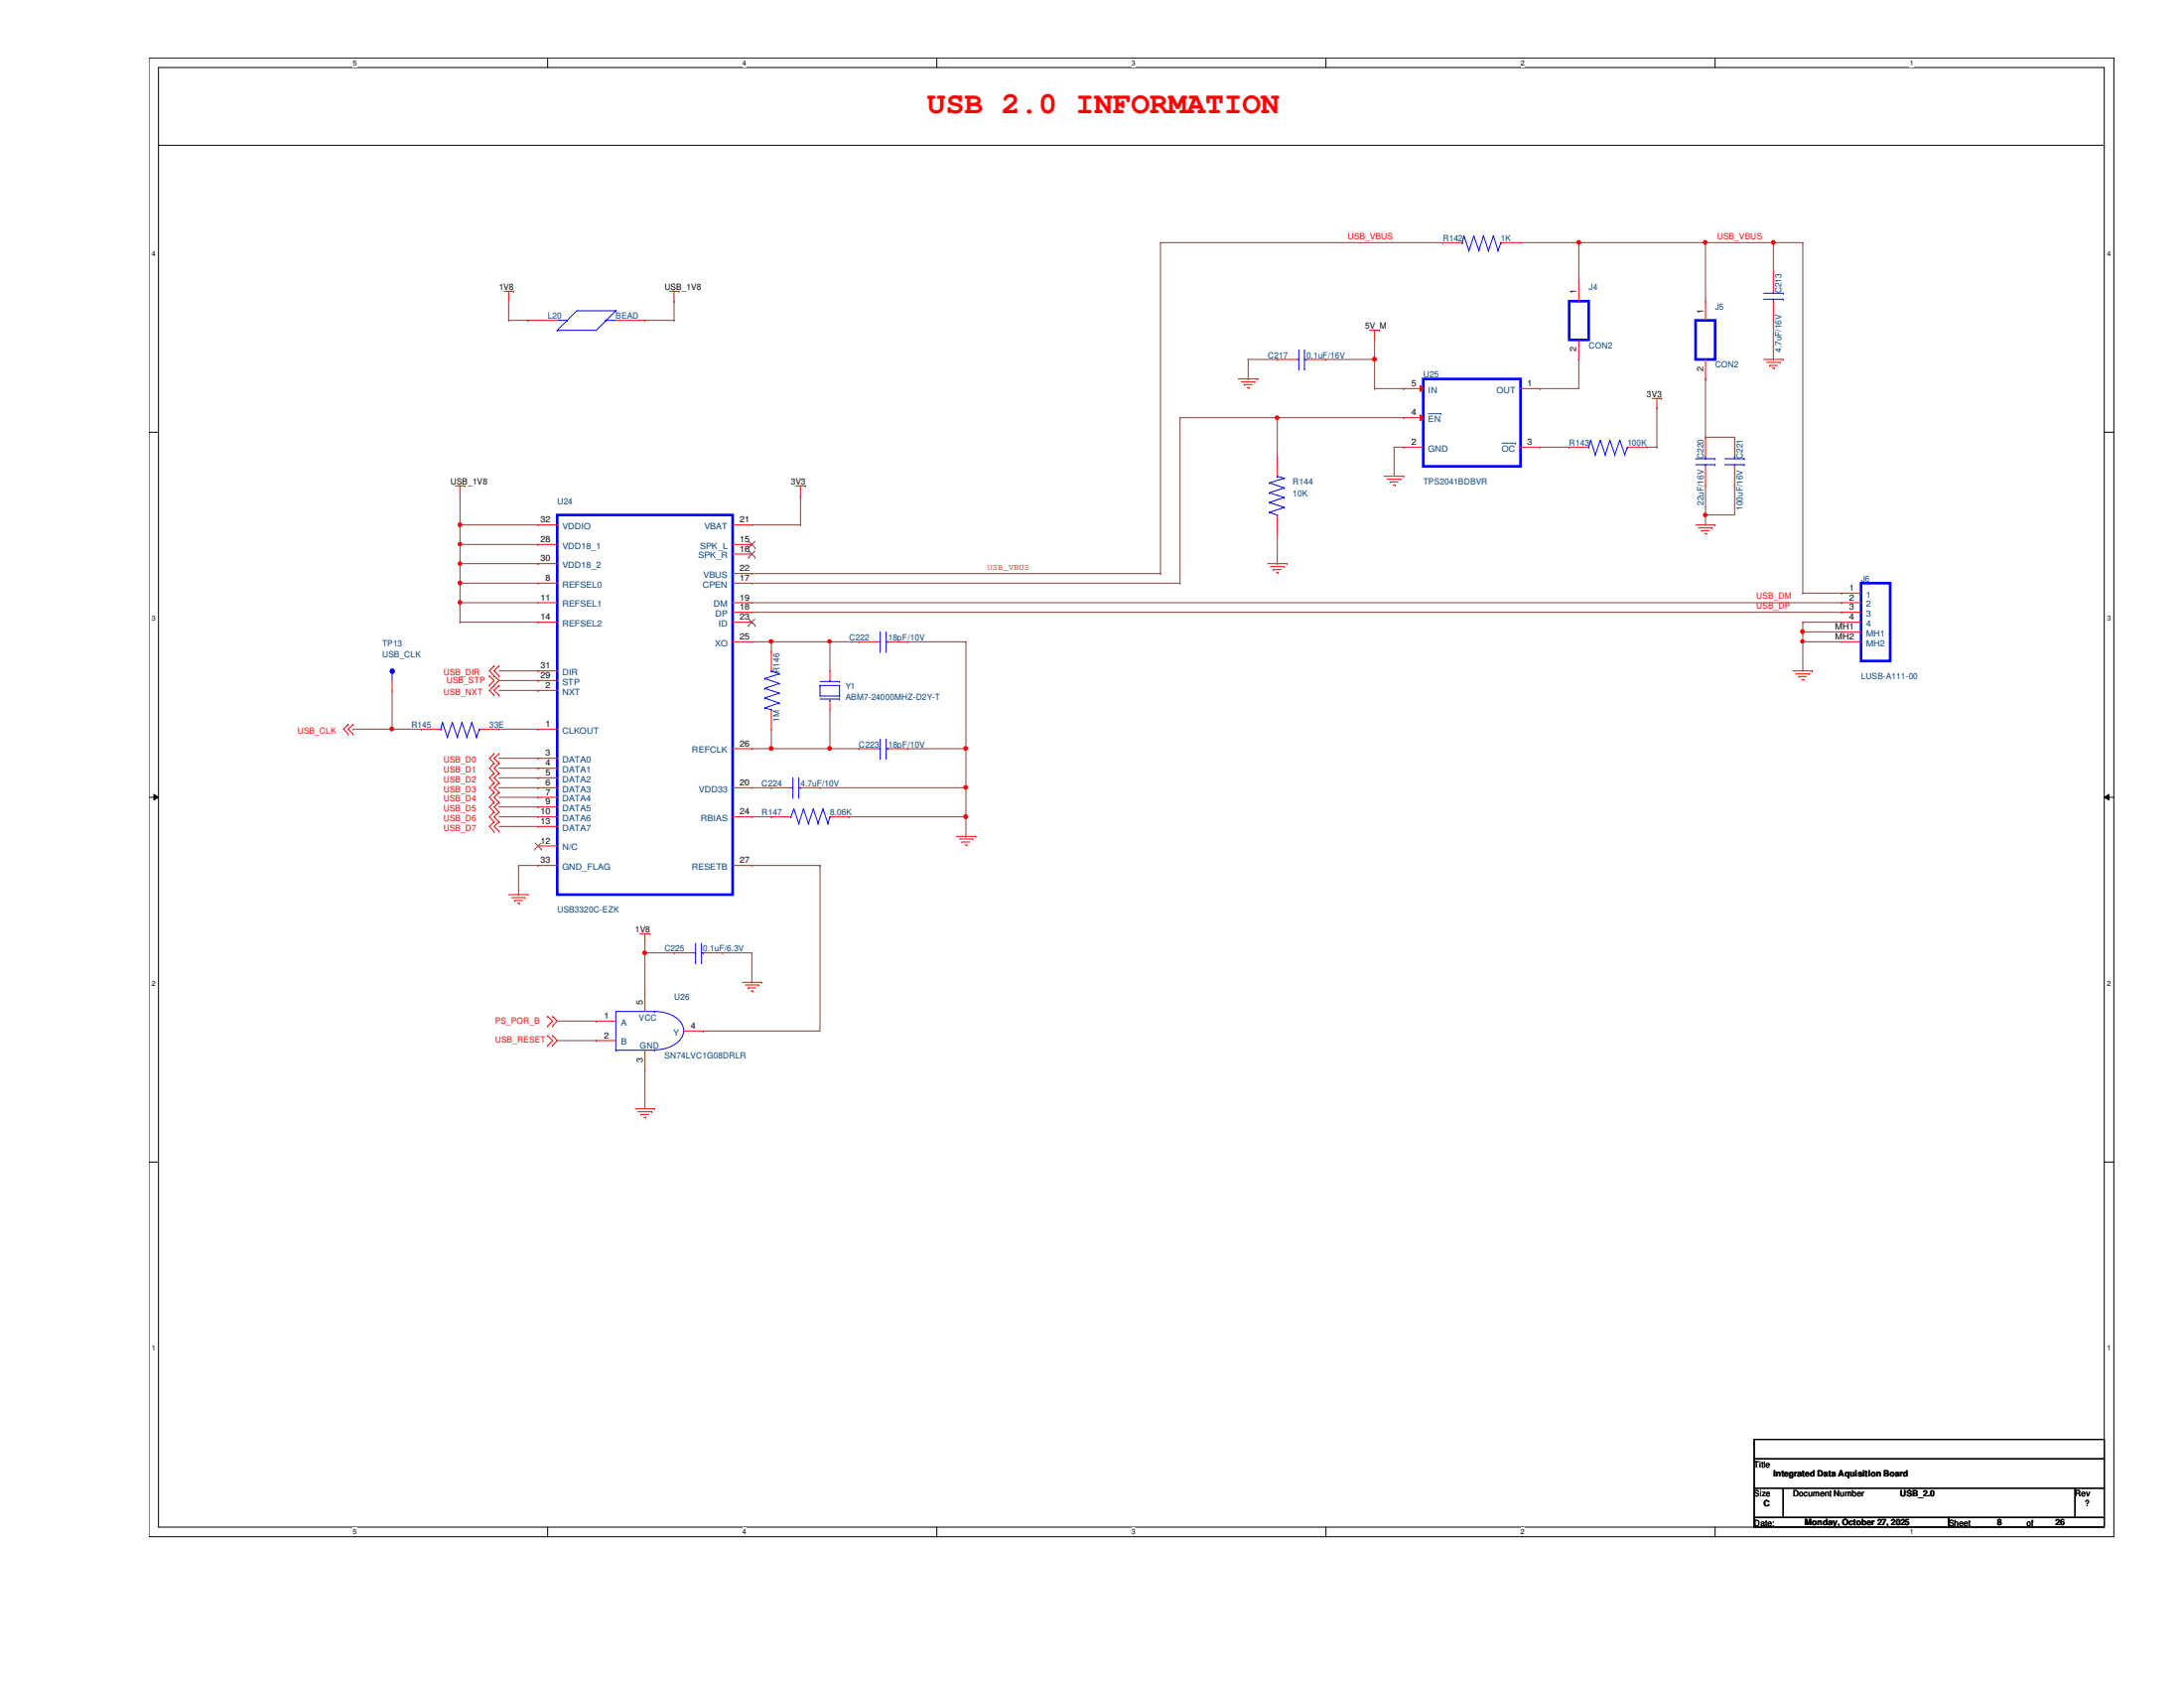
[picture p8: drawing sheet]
<svg xmlns="http://www.w3.org/2000/svg" width="279mm" height="216mm" viewBox="0 0 279 216" stroke-linecap="round" stroke-linejoin="round" font-family="sans-serif">
<path d="M19.1 7.4h251.3v189.2h-251.3zM20.3 8.6h248.9v186.7h-248.9z" fill="none" stroke="#000" stroke-width=".13"/>
<g fill="#fff">
<path d="M45.2 7.5h.5v1.1h-.5z"/>
<path d="M45.2 195.5h.5v1h-.5z"/>
</g>
<path d="M70.1 7.4v1.2M70.1 195.3v1.3" fill="none" stroke="#000" stroke-width=".13"/>
<g fill="#fff">
<path d="M95 7.5h.5v1.1h-.5z"/>
<path d="M95 195.5h.5v1h-.5z"/>
</g>
<path d="M119.8 7.4v1.2M119.8 195.3v1.3" fill="none" stroke="#000" stroke-width=".13"/>
<g fill="#fff">
<path d="M144.7 7.5h.5v1.1h-.5z"/>
<path d="M144.7 195.5h.5v1h-.5z"/>
</g>
<path d="M169.6 7.4v1.2M169.6 195.3v1.3" fill="none" stroke="#000" stroke-width=".13"/>
<g fill="#fff">
<path d="M194.5 7.5h.5v1.1h-.5z"/>
<path d="M194.5 195.5h.5v1h-.5z"/>
</g>
<path d="M219.4 7.4v1.2M219.4 195.3v1.3" fill="none" stroke="#000" stroke-width=".13"/>
<g fill="#fff">
<path d="M244.3 7.5h.5v1.1h-.5z"/>
<path d="M244.3 195.5h.5v1h-.5z"/>
<path d="M19.4 32h.5v1h-.5z"/>
<path d="M269.5 32h.5v1h-.5z"/>
<path d="M19.4 78.6h.5v1h-.5z"/>
<path d="M269.5 78.6h.5v1h-.5z"/>
</g>
<path d="M19.1 55.3h1.2M269.2 55.3h1.2" fill="none" stroke="#000" stroke-width=".13"/>
<g fill="#fff">
<path d="M19.4 125.3h.5v1h-.5z"/>
<path d="M269.5 125.3h.5v1h-.5z"/>
</g>
<path d="M19.1 102h1.2M19.7 101.6l.6 .4-.6 .3zM269.2 102l.6-.4v.7zM269.2 102h1.2" fill="none" stroke="#000" stroke-width=".13"/>
<path d="M19.7 101.6l.6 .4-.6 .3zM269.2 102l.6-.4v.7z" fill="#000"/>
<g fill="#fff">
<path d="M19.4 172h.5v1h-.5z"/>
<path d="M269.5 172h.5v1h-.5z"/>
</g>
<path d="M20.3 18.6h248.9M269.2 18.6h.1M19.1 148.6h1.2M269.2 148.6h1.2M224.4 184.1h44.8v2.5h-44.8zM224.4 186.6h44.8v3.7h-44.8zM224.4 190.3h3.7v3.8h-3.7zM224.4 194.1h24.9v1.2h-24.9zM228.1 190.3h37.4v3.8h-37.4zM249.3 194.1h19.9v1.2h-19.9zM265.5 190.3h3.7v3.8h-3.7z" fill="none" stroke="#000" stroke-width=".13"/>
<g fill="none" stroke="#f00" stroke-width=".13">
<path d="M64.5 37.3h1.2M65.1 38.5h.1M65.1 37.3v1.2M65.7 37.3h.1M85.6 37.3h1.3M86.2 38.5h.1M86.2 37.3v1.2M86.9 37.3h.1M184.6 31h.1M184.6 31h2.5M192 31h2.5M194.5 31h.1"/>
<path d="M226.9 34.8h.1M226.9 34.8v2.5M226.9 38.5v2.5M158.4 48.5h2.5M158.8 48.9h1.7M159.2 49.2h.1M159.2 49.2h1M159.6 49.6h.2M159.8 49.6h.1M160.5 48.9h.1M160.9 48.5h.1M163.4 58.4h.1"/>
<path d="M163.4 58.4v2.5M175.2 42.2h1.3M175.9 43.5h.1M175.9 42.2v1.3M176.5 42.2h.1M179.6 57.2h.1M179.6 57.2h2.5M194.5 57.2h2.5M194.5 49.7h2.5M197 49.7h.1M197 57.2h.1M200.7 57.2h.1"/>
<path d="M200.7 57.2h2.5M208.2 57.2h2.5M210.7 57.2h.1M211.3 51h1.3M212 52.2h.1M212 51v1.2M212.6 51h.1M225.6 46h2.5M226 46.4h1.8M226.4 46.7h.1M226.4 46.7h1M226.7 47.1h.3"/>
<path d="M226.9 41h.1M227 47.1h.1M227.8 46.4h.1M228.1 46h.1M58.3 62.1h1.2M58.8 63.4h.1M58.8 62.1v1.3M59.5 62.1h.1M101.8 62.1h1.2M102.4 63.4h.1M102.4 62.1v1.3M103 62.1h.1"/>
<path d="M162.2 72.1h2.4M162.5 72.5h1.8M162.9 72.9h.1M162.9 72.9h1M163.3 73.2h.2M163.4 68.4h.1M163.4 65.9v2.5M163.5 73.2h.1M164.3 72.5h.1M164.6 72.1h.1M177.1 60.9h2.5M177.5 61.3h1.7"/>
<path d="M177.8 61.6h.1M177.8 61.6h1.1M178.2 62h.3M178.5 62h.1M179.2 61.3h.1M179.6 60.9h.1M216.9 67.1h2.5M217.3 67.5h1.7M217.7 67.9h.1M217.7 67.9h1M218.1 68.2h.2M218.3 68.2h.1"/>
<path d="M219 67.5h.1M219.4 67.1h.1M44.5 92.7h.1M44.5 93.9h.1M44.5 92.7l-.6 .6 .6 .6M45.2 92.7h.1M45.2 93.9h.1M45.2 92.7l-.7 .6 .7 .6M62.6 86.4h.1M62.6 87.7h.1M62.6 86.4l.6 .6-.6 .7M63.2 85.2h.1"/>
<path d="M63.2 86.4h.1M63.2 87.7h.1M63.2 88.9h.1M63.2 96.4h.1M63.2 97.6h.1M63.2 98.9h.1M63.2 85.2l-.6 .6 .6 .6M63.2 87.7l-.6 .6 .6 .6M63.2 86.4l.6 .6-.6 .7M63.2 96.4l-.6 .6 .6 .6M63.2 97.6l-.6 .7 .6 .6M63.2 98.9l-.6 .6 .6 .6"/>
<path d="M63.8 85.2h.1M63.8 86.4h.1M63.8 87.7h.1M63.8 88.9h.1M63.8 96.4h.1M63.8 97.6h.1M63.8 98.9h.1M63.8 85.2l-.6 .6 .6 .6M63.8 87.7l-.6 .6 .6 .6M63.8 96.4l-.6 .6 .6 .6M63.8 97.6l-.6 .7 .6 .6M63.8 98.9l-.6 .6 .6 .6"/>
<path d="M229.4 85.8h2.5M229.7 86.2h1.8M230.1 86.5h.1M230.1 86.5h1M230.5 86.9h.3M230.8 86.9h.1M231.5 86.2h.1M231.9 85.8h.1M63.2 100.1h.1M63.2 101.3h.1M63.2 102.6h.1M63.2 103.8h.1"/>
<path d="M63.2 105.1h.1M63.2 106.3h.1M63.2 100.1l-.6 .7 .6 .5M63.2 101.3l-.6 .7 .6 .6M63.2 102.6l-.6 .6 .6 .6M63.2 103.8l-.6 .7 .6 .6M63.2 105.1l-.6 .6 .6 .6M63.8 100.1h.1M63.8 101.3h.1M63.8 102.6h.1M63.8 103.8h.1M63.8 105.1h.1"/>
<path d="M63.8 106.3h.1M63.8 100.1l-.6 .7 .6 .5M63.8 101.3l-.6 .7 .6 .6M63.8 102.6l-.6 .6 .6 .6M63.8 103.8l-.6 .7 .6 .6M63.8 105.1l-.6 .6 .6 .6M65.1 114.4h2.5M65.4 114.8h1.8M65.8 115.2h.1M65.8 115.2h1M66.2 115.5h.3M66.5 115.5h.1"/>
<path d="M67.2 114.8h.1M67.6 114.4h.1M81.9 119.4h1.2M82.5 119.4v1.2M83.1 119.4h.1M122.3 107h2.5M122.7 107.3h1.8M123.1 107.7h.1M123.1 107.7h1M123.4 108.1h.3M123.7 108.1h.1M124.5 107.3h.1"/>
<path d="M124.8 107h.1M70.1 130h.1M70.1 131.2h.1M70.1 132.5h.1M70.1 133.7h.1M70.1 130l.6 .6-.6 .6M70.1 132.5l.6 .6-.6 .6M70.7 131.2h.1M70.7 130h.1M70.7 133.7h.1M70.7 132.5h.1M70.7 130l.6 .6-.6 .6"/>
<path d="M70.7 132.5l.6 .6-.6 .6M82.5 120.6h.1M86.2 121.9h.1M86.2 121.9h2.5M90 121.9h2.5M92.5 121.9h.1M95 125.6h2.5M95.3 126h1.8M95.7 126.4h.1M95.7 126.4h1M96.1 126.7h.2M96.3 126.7h.1"/>
<path d="M97.1 126h.1M97.5 125.6h.1M81.3 141.8h2.4M81.6 142.2h1.8M82 142.5h.1M82 142.5h1M82.4 142.9h.2M82.6 142.9h.1M83.4 142.2h.1M83.7 141.8h.1"/>
</g>
<g fill="none" stroke="#00f" stroke-width=".13">
<path d="M187.1 31h.1M187.3 30.2h.1M187.3 30.2l-.2 .8M187.3 30.2l.6 1.8M187.9 32h.1M188.6 30.2h.1M188.6 30.2l-.7 1.8M188.6 30.2l.6 1.8M189.2 32h.1M189.8 30.2h.1M189.8 30.2l-.6 1.8M189.8 30.2l.6 1.8"/>
<path d="M190.4 32h.1M191.1 30.2h.1M191.1 30.2l-.7 1.8M191.1 30.2l.5 1.8M191.6 32h.1M192 31h.1M192 31l-.4 1M225.6 38.3h2.5M225.6 37.5h2.5M226.9 38.3h.1M226.9 37.3h.1M226.9 37.3v.2"/>
<path d="M226.9 38.3v.2M228.1 38.3h.1M228.1 37.5h.1M182.1 54.7h.1M194.5 54.7h.1M194.5 55.9h.1M194.5 58.4h.1M203.2 57.2h.1M203.5 56.3h.1M203.5 56.3l-.3 .9M203.5 56.3l.6 1.9M204.1 58.2h.1"/>
<path d="M204.7 56.3h.1M204.7 56.3l-.6 1.9M204.7 56.3l.7 1.9M205.4 58.2h.1M206 56.3h.1M206 56.3l-.6 1.9M206 56.3l.6 1.9M206.6 58.2h.1M207.2 56.3h.1M207.2 56.3l-.6 1.9M207.2 56.3l.7 1.9M207.9 58.2h.1"/>
<path d="M208.2 57.2h.1M208.2 57.2l-.3 1M162.4 61.8h.1M162.4 63h.1M162.4 64.3h.1M162.4 65.5h.1M162.4 61.8l1.9 .6M162.4 63l1.9 .6M162.4 64.3l1.9 .6M162.4 65.5l1 .4M163.4 65.9h.1M163.4 60.9h.1"/>
<path d="M163.4 60.9l.9 .3M164.3 61.2h.1M164.3 62.4h.1M164.3 63.6h.1M164.3 64.9h.1M164.3 61.2l-1.9 .6M164.3 62.4l-1.9 .6M164.3 63.6l-1.9 .7M164.3 64.9l-1.9 .6M88.7 121.9h.3M89 123.1h.1M89 121.9h.1"/>
<path d="M89 120.6v2.5M89.7 123.1h.1M89.7 120.6v2.5M89.7 121.9h.3M90 121.9h.1"/>
</g>
<path d="M182.1 48.5h12.4v11.1h-12.4z" fill="none" stroke="#00f" stroke-width=".34"/>
<path d="M192.2 56.7h1.7M193.9 56.7h.1" fill="none" stroke="#004080" stroke-width=".13"/>
<path d="M181.7 53l.4 .4-.4 .4z" fill="#f00"/>
<path d="M179.6 53.4h.1M179.6 53.4h2.5M181.7 53l.4 .4-.4 .4z" fill="none" stroke="#f00" stroke-width=".13"/>
<path d="M182.7 52.9h1.6M184.3 52.9h.1" fill="none" stroke="#004080" stroke-width=".13"/>
<path d="M181.7 49.3l.4 .4-.4 .4z" fill="#f00"/>
<g fill="none" stroke="#f00" stroke-width=".13">
<path d="M179.6 49.7h.1M179.6 49.7h2.5M181.7 49.3l.4 .4-.4 .4zM68.8 74.6h.1M68.8 77.1h.1M68.8 79.6h.1M68.8 67.1h.1M68.8 72.1h.1M68.8 69.6h.1M68.8 74.6h2.5M68.8 77.1h2.5M68.8 79.6h2.5"/>
<path d="M68.8 69.6h2.5M68.8 67.1h2.5M68.8 72.1h2.5M93.7 74.6h2.5M93.7 77.1h2.5M93.7 79.6h2.5M93.7 69.6h2.5M93.7 70.9h2.5M93.7 73.4h2.5M93.7 67.1h2.5M93.7 78.3h2.5M96.2 69.6h.1"/>
<path d="M96.2 70.9h.1M96.2 79.6h.1M96.2 73.4h.1M96.2 67.1h.1M96.2 77.1h.1M96.2 78.3h.1M96.2 74.6h.1M68.8 93.3h.1M68.8 88.3h.1M68.8 97h.1M68.8 98.3h.1M68.8 99.5h.1"/>
<path d="M68.8 85.8h.1M68.8 87h.1M68.8 93.3h2.5M68.8 88.3h2.5M68.8 97h2.5M68.8 98.3h2.5M68.8 99.5h2.5M68.8 85.8h2.5M68.8 87h2.5M93.7 95.8h2.5M93.7 82.1h2.5M96.2 95.8h.1"/>
<path d="M96.2 82.1h.1M68.8 100.8h.1M68.8 102h.1M68.8 103.2h.1M68.8 104.5h.1M68.8 108.2h.1M68.8 105.7h.1M68.8 110.7h.1M68.8 100.8h2.5M68.8 102h2.5M68.8 103.2h2.5M68.8 104.5h2.5"/>
<path d="M68.8 108.2h2.5M68.8 105.7h2.5M68.8 110.7h2.5M93.7 100.8h2.5M93.7 104.5h2.5M93.7 110.7h2.5M96.2 104.5h.1M96.2 100.8h.1M96.2 110.7h.1"/>
</g>
<path d="M71.3 65.9h22.4v48.5h-22.4z" fill="none" stroke="#00f" stroke-width=".34"/>
<g fill="none" stroke="#804000" stroke-width=".13">
<path d="M95.8 70.1h.1M95.8 71.3h.1M95.8 69.3l.8 .8M95.8 70.5l.8 .8M95.8 79.2l.8 .8M96.6 69.3l-.8 .8M96.6 70.5l-.8 .8M96.6 79.2l-.8 .8M96.6 70.1h.1M96.6 71.3h.1M95.8 80h.1M96.6 80h.1"/>
<path d="M68.4 108.6h.1M68.5 107.8l.8 .8M69.2 107.8l-.8 .8M69.3 108.6h.1"/>
</g>
<circle cx="50.2" cy="85.8" r=".29" fill="#00f"/>
<g fill="none" stroke="#00f" stroke-width=".13">
<path d="M78.8 39.8h.1M78.8 39.8h-5l-2.5 2.4M78.8 39.8l-2.5 2.4h-5M202 38.5h.1M71.3 42.2h.1M71.3 41h1.3M72.6 41h.1M77.5 41h.1M77.5 41h1.3M165.9 46h.3M166.2 47.2h.1M166.2 46h.1"/>
<path d="M166.2 44.7v2.5M166.9 47.2h.1M166.9 44.7v2.5M166.9 46h.2M167.1 46h.1M202 43.5h.1M216.9 59.4h2.5M216.9 58.7h2.5M218.2 59.4h.1M218.2 58.4h.1M218.2 41h.1M218.2 46h.1"/>
<path d="M218.2 58.4v.3M218.2 59.4v.2M219.4 59.4h.1M219.4 58.7h.1M220.6 59.4h2.5M220.6 58.7h2.5M221.9 59.4h.1M221.9 58.4h.1M221.9 58.4v.3M221.9 59.4v.2M223.1 59.4h.1M223.1 58.7h.1"/>
<path d="M50.2 85.8h.1M50.2 85.8v1.2M56.4 93.3h.1M56.6 92.4h.1M56.6 92.4l-.2 .9M56.6 92.4l.6 1.9M57.2 94.3h.1M57.9 92.4h.1M57.9 92.4l-.7 1.9M57.9 92.4l.6 1.9M58.5 94.3h.1M59.1 92.4h.1"/>
<path d="M59.1 92.4l-.6 1.9M59.1 92.4l.6 1.9M59.7 94.3h.1M60.4 92.4h.1M60.4 92.4l-.7 1.9M60.4 92.4l.6 1.9M61 94.3h.1M61.3 93.3h.1M61.3 93.3l-.3 1M97.8 90.6h.1M97.8 89.3h.1M97.8 88.1h.1"/>
<path d="M97.8 86.8h.1M97.8 90.6l.9 .2M97.8 89.3l1.9 .6M97.8 88.1l1.9 .5M97.8 86.8l1.9 .6M98.7 85.8h.1M98.7 90.8h.1M98.7 85.8l1 .4M99.7 89.9h.1M99.7 88.6h.1M99.7 87.4h.1M99.7 86.2h.1"/>
<path d="M99.7 89.9l-1.9 .7M99.7 88.6l-1.9 .7M99.7 87.4l-1.9 .7M99.7 86.2l-1.9 .6M101.4 99.5v2.5M102.2 99.5v2.5M104.9 87.7h.1M104.9 87.7v1.3h2.5M104.9 87.7h2.5M104.9 87.2h2.5M104.9 89.4h2.5M106.2 87h.1"/>
<path d="M106.2 89.5h.1M107.4 87.7h.1M107.4 89h.1M107.4 87.2h.1M107.4 89.4h.1M107.4 87.7v1.3M112.4 95.8h.2M112.4 82.1h.2M112.6 97h.1M112.6 95.8h.1M112.6 83.3h.1M112.6 82.1h.1"/>
<path d="M112.6 80.8v2.5M112.6 94.5v2.5M113.4 97h.1M113.4 83.3h.1M113.4 80.8v2.5M113.4 94.5v2.5M113.4 95.8h.2M113.4 82.1h.2M113.6 95.8h.1M113.6 82.1h.1M101.2 104.5h.1M101.2 100.8h.2"/>
<path d="M101.4 102h.1M101.4 100.8h.1M101.6 103.5h.1M101.6 103.5l.6 1.8M101.6 103.5l-.4 1M102.2 102h.1M102.2 105.3h.1M102.2 100.8h.2M102.4 100.8h.1M102.8 103.5h.1M102.8 103.5l.6 1.8M102.8 103.5l-.6 1.8"/>
<path d="M103.4 105.3h.1M104.1 103.5h.1M104.1 103.5l.5 1.8M104.1 103.5l-.7 1.8M104.6 105.3h.1M105.3 103.5h.1M105.3 103.5l.6 1.8M105.3 103.5l-.7 1.8M105.9 105.3h.1M106.2 104.5h.1M106.2 104.5l-.3 .8M78.8 134.3h.1"/>
<path d="M78.8 134.3h4.9M83.7 129.4h.1M83.7 134.3h.1M83.7 129.4a3.7 3.7 0 0 1 3.7 1.8 2.02 2.02 0 0 1-1.3 2.5l-.7 .3-.8 .2-.9 .1M83.7 129.4h-4.9v4.9"/>
<circle cx="50.2" cy="85.8" r=".29"/>
</g>
<g fill="none" stroke="#f00" stroke-width=".13">
<path d="M202 36h.1M202 36v2.5M218.2 38.5h.1M218.2 38.5v2.5M67.6 41h.1M67.6 41h3.7M78.8 41h3.7M82.5 41h.1M163.4 46h.1M163.4 46h2.5M167.1 46h2.5M169.6 46h.1"/>
<path d="M202 46h.1M202 43.5v2.5M218.2 55.9h.1M218.2 48.5h.1M218.2 46v2.5M218.2 55.9v2.5M218.2 59.6v2.5M221.9 55.9h.1M221.9 55.9v2.5M221.9 59.6v2.5M218.2 62.1h.1M221.9 62.1h.1"/>
<path d="M235.6 75.9h.1M235.6 77.1h.1M235.6 78.3h.1M235.6 79.6h.1M235.6 75.9h2.5M235.6 77.1h2.5M235.6 78.3h2.5M235.6 79.6h2.5M50.2 88.3h.1M50.2 87v1.3M53.9 93.3h.1M53.9 93.3h2.5"/>
<path d="M61.3 93.3h2.5M63.8 93.3h.1M98.7 93.3h.1M98.7 83.3h.1M98.7 83.3v2.5M98.7 90.8v2.5M106.2 90.8h.1M106.2 85.8h.1M106.2 85.8v1.2M106.2 89.5v1.3M109.9 95.8h.1M109.9 82.1h.1"/>
<path d="M109.9 95.8h2.5M109.9 82.1h2.5M113.6 95.8h2.5M113.6 82.1h2.5M116.1 95.8h.1M116.1 82.1h.1M235.6 80.8h.1M235.6 82.1h.1M235.6 80.8h2.5M235.6 82.1h2.5M98.7 100.8h.1M98.7 104.5h.1"/>
<path d="M98.7 100.8h2.5M98.7 104.5h2.5M102.4 100.8h2.5M104.9 100.8h.1M106.2 104.5h2.4M108.6 104.5h.1M76.3 130.6h.1M76.3 133.1h.1M76.3 130.6h2.5M76.3 133.1h2.5M82.5 136.8h.1M82.5 126.9h.1"/>
<path d="M82.5 126.9v2.5M82.5 134.3v2.5M87.5 131.9h2.5M90 131.9h.1"/>
</g>
<path d="M200.7 38.5h2.5v5h-2.5zM216.9 41h2.5v5h-2.5zM238.1 74.6h3.7v9.9h-3.7z" fill="none" stroke="#00f" stroke-width=".34"/>
<path d="M96.2 82.1h2.5M96.2 95.8h10M98.7 82.1h.1M98.7 95.8h.1M98.7 93.3v2.5M106.2 95.8h.1" fill="none" stroke="#804040" stroke-width=".13"/>
<path d="M98.5 95.6h.3l.1 .1-.1 .2-.2 .1-.1-.1z" fill-rule="evenodd" fill="#f00"/>
<path d="M98.5 95.6h.3l.1 .1-.1 .2-.2 .1-.1-.1z" fill="none" stroke="#f00" stroke-width=".13"/>
<path d="M106 95.6h.3v.1v.2l-.2 .1-.1-.1z" fill-rule="evenodd" fill="#f00"/>
<path d="M106 95.6h.3v.1v.2l-.2 .1-.1-.1z" fill="none" stroke="#f00" stroke-width=".13"/>
<path d="M98.7 82.1h.1M98.7 82.1v1.2M98.7 82.1h7.5M106.2 82.1h.1" fill="none" stroke="#804040" stroke-width=".13"/>
<path d="M98.5 81.9h.3l.1 .1-.1 .2-.2 .1-.1-.1z" fill-rule="evenodd" fill="#f00"/>
<path d="M98.5 81.9h.3l.1 .1-.1 .2-.2 .1-.1-.1z" fill="none" stroke="#f00" stroke-width=".13"/>
<path d="M106 81.9h.3v.1v.2l-.2 .1-.1-.1z" fill-rule="evenodd" fill="#f00"/>
<path d="M106 81.9h.3v.1v.2l-.2 .1-.1-.1z" fill="none" stroke="#f00" stroke-width=".13"/>
<path d="M106.2 82.1h.1M106.2 95.8h.1M106.2 82.1v3.7M106.2 90.8v5M106.2 82.1h3.7M106.2 95.8h3.7M109.9 82.1h.1M109.9 95.8h.1M123.6 95.8h.1M123.6 82.1v13.7M96.2 104.5h2.5M98.7 104.5h.1" fill="none" stroke="#804040" stroke-width=".13"/>
<path d="M123.4 95.6h.3l.1 .1-.1 .2-.2 .1-.1-.1z" fill-rule="evenodd" fill="#f00"/>
<path d="M123.4 95.6h.3l.1 .1-.1 .2-.2 .1-.1-.1z" fill="none" stroke="#f00" stroke-width=".13"/>
<g fill="none" stroke="#804040" stroke-width=".13">
<path d="M58.8 67.1h.1M58.8 63.4v3.7M58.8 79.6h10M58.8 67.1h10M68.8 79.6h.1M68.8 67.1h.1M45.2 93.3h.1M45.2 93.3h5M63.8 85.8h5M63.8 88.3h5M63.8 87h5M63.8 97h5"/>
<path d="M63.8 98.3h5M63.8 99.5h5M63.8 93.3h5M68.8 85.8h.1M68.8 88.3h.1M68.8 87h.1M68.8 97h.1M68.8 98.3h.1M68.8 99.5h.1M68.8 93.3h.1M63.8 104.5h5M63.8 100.8h5"/>
<path d="M63.8 102h5M63.8 103.2h5M63.8 105.7h5M66.3 110.7h.1M66.3 114.4h.1M66.3 110.7h2.5M66.3 110.7v3.7M68.8 100.8h.1M68.8 102h.1M68.8 103.2h.1M68.8 104.5h.1M68.8 105.7h.1"/>
<path d="M108.6 104.5h15M123.6 104.5h.1M123.6 107h.1M123.6 104.5v2.5"/>
</g>
<path d="M58.7 66.9h.3l.1 .2-.1 .2-.2 .1-.1-.1z" fill-rule="evenodd" fill="#f00"/>
<path d="M58.7 66.9h.3l.1 .2-.1 .2-.2 .1-.1-.1z" fill="none" stroke="#f00" stroke-width=".13"/>
<path d="M58.8 69.6h.1M58.8 67.1v2.5" fill="none" stroke="#804040" stroke-width=".13"/>
<path d="M58.7 69.4h.3l.1 .2-.1 .1-.2 .1-.1-.1z" fill-rule="evenodd" fill="#f00"/>
<path d="M58.7 69.4h.3l.1 .2-.1 .1-.2 .1-.1-.1z" fill="none" stroke="#f00" stroke-width=".13"/>
<path d="M58.8 72.1h.1M58.8 72.1h10M68.8 69.6h.1M68.8 72.1h.1M68.8 69.6h-10v2.5" fill="none" stroke="#804040" stroke-width=".13"/>
<path d="M58.7 71.9h.3l.1 .2-.1 .1-.2 .1-.1-.1z" fill-rule="evenodd" fill="#f00"/>
<path d="M58.7 71.9h.3l.1 .2-.1 .1-.2 .1-.1-.1z" fill="none" stroke="#f00" stroke-width=".13"/>
<path d="M58.8 74.6h.1M58.8 72.1v2.5M58.8 74.6h10" fill="none" stroke="#804040" stroke-width=".13"/>
<path d="M58.7 74.4h.3l.1 .1-.1 .2-.2 .1-.1-.1z" fill-rule="evenodd" fill="#f00"/>
<path d="M58.7 74.4h.3l.1 .1-.1 .2-.2 .1-.1-.1z" fill="none" stroke="#f00" stroke-width=".13"/>
<path d="M58.8 77.1h.1M58.8 79.6h.1M58.8 74.6v5M58.8 77.1h10" fill="none" stroke="#804040" stroke-width=".13"/>
<path d="M58.7 76.9h.3l.1 .1-.1 .2-.2 .1-.1-.1z" fill-rule="evenodd" fill="#f00"/>
<path d="M58.7 76.9h.3l.1 .1-.1 .2-.2 .1-.1-.1z" fill="none" stroke="#f00" stroke-width=".13"/>
<g fill="none" stroke="#804040" stroke-width=".13">
<path d="M65.1 38.5v2.5M86.2 38.5h.1M86.2 38.5v2.5M65.1 41h.1M65.1 41h2.5M67.6 41h.1M82.5 41h3.7M86.2 41h.1M96.2 67.1h6.2M102.4 67.1h.1M102.4 63.4h.1M102.4 63.4v3.7"/>
<path d="M96.2 110.7h8.7M104.9 110.7h.1M104.9 110.7v21.2h-14.9M104.9 100.8h18.7M123.6 100.8h.1M123.6 104.5h.1M123.6 100.8v3.7M82.5 136.8h.1M82.5 136.8v5M90 131.9h.1"/>
</g>
<path d="M123.4 100.6h.3l.1 .1-.1 .1-.2 .1-.1-.1z" fill-rule="evenodd" fill="#f00"/>
<path d="M123.4 100.6h.3l.1 .1-.1 .1-.2 .1-.1-.1z" fill="none" stroke="#f00" stroke-width=".13"/>
<path d="M123.4 104.3h.3l.1 .1-.1 .2-.2 .1-.1-.1z" fill-rule="evenodd" fill="#f00"/>
<path d="M123.4 104.3h.3l.1 .1-.1 .2-.2 .1-.1-.1z" fill="none" stroke="#f00" stroke-width=".13"/>
<path d="M96.2 100.8h2.5M98.7 100.8h.1M71.3 130.6h5M71.3 133.1h5M76.3 130.6h.1M76.3 133.1h.1M82.5 121.9h.1M82.5 120.6v1.3M82.5 121.9h3.7" fill="none" stroke="#804040" stroke-width=".13"/>
<path d="M82.3 121.7h.3l.1 .2-.1 .1-.1 .1-.2-.1z" fill-rule="evenodd" fill="#f00"/>
<path d="M82.3 121.7h.3l.1 .2-.1 .1-.1 .1-.2-.1z" fill="none" stroke="#f00" stroke-width=".13"/>
<path d="M50.2 93.3h.1M50.2 88.3v5M50.2 93.3h3.7M53.9 93.3h.1M82.5 126.9h.1M82.5 121.9v5M92.5 121.9h3.7M96.2 121.9h.1M96.2 125.6h.1M96.2 121.9v3.7" fill="none" stroke="#804040" stroke-width=".13"/>
<path d="M50 93.1h.3v.1v.2l-.2 .1-.1-.1z" fill-rule="evenodd" fill="#f00"/>
<path d="M50 93.1h.3v.1v.2l-.2 .1-.1-.1z" fill="none" stroke="#f00" stroke-width=".13"/>
<path d="M230.6 80.8h.1M230.6 80.8h5M230.6 80.8v1.3" fill="none" stroke="#804040" stroke-width=".13"/>
<path d="M230.4 81.9h.3l.1 .1-.1 .2-.1 .1-.2-.1z" fill-rule="evenodd" fill="#f00"/>
<path d="M230.4 81.9h.3l.1 .1-.1 .2-.1 .1-.2-.1z" fill="none" stroke="#f00" stroke-width=".13"/>
<path d="M230.4 80.6h.3l.1 .2-.1 .1-.1 .1-.2-.1z" fill-rule="evenodd" fill="#f00"/>
<path d="M230.4 80.6h.3l.1 .2-.1 .1-.1 .1-.2-.1z" fill="none" stroke="#f00" stroke-width=".13"/>
<g fill="none" stroke="#804040" stroke-width=".13">
<path d="M151 53.4h.1M151 53.4v21.2M151 53.4h12.4M159.7 46h.1M159.7 48.5h.1M159.7 46h3.7M159.7 46v2.5M163.4 53.4h.1M175.9 46h.1M175.9 49.7h3.7M175.9 43.5v2.5M178.4 57.2h.1"/>
<path d="M178.4 57.2v3.7M178.4 57.2h1.2M179.6 57.2h.1M179.6 49.7h.1M96.2 77.1h139.4M96.2 78.3h139.4M96.2 74.6h54.8M151 74.6h.1M230.6 79.6h.1M230.6 79.6v1.2M230.6 79.6h5M235.6 77.1h.1"/>
<path d="M235.6 78.3h.1M230.6 82.1h.1M230.6 80.8h.1M230.6 82.1h5M230.6 82.1v3.7"/>
</g>
<path d="M175.7 45.8h.3l.1 .1-.1 .2-.2 .1-.1-.1z" fill-rule="evenodd" fill="#f00"/>
<path d="M175.7 45.8h.3l.1 .1-.1 .2-.2 .1-.1-.1z" fill="none" stroke="#f00" stroke-width=".13"/>
<g fill="none" stroke="#804040" stroke-width=".13">
<path d="M148.5 31h.1M148.5 31v42.4M148.5 31h36.1M184.6 31h.1M194.5 31h7.5M202 31h.1M226.9 31h.1M226.9 31v3.8M230.6 31v44.9M169.6 46h6.3M175.9 46h.1M175.9 49.7h.1"/>
<path d="M175.9 46v3.7M197 57.2h3.7M200.7 57.2h.1M210.7 57.2h1.3M212 57.2h.1M212 52.2h.1M212 52.2v5M96.2 73.4h52.3M148.5 73.4h.1M230.6 75.9h.1M230.6 75.9h5M235.6 75.9h.1"/>
</g>
<path d="M226.7 30.8h.3l.1 .2-.1 .2h-.1h-.2z" fill-rule="evenodd" fill="#f00"/>
<path d="M226.7 30.8h.3l.1 .2-.1 .2h-.1h-.2z" fill="none" stroke="#f00" stroke-width=".13"/>
<path d="M226.9 31h3.7M230.6 31h.1M163.4 53.4h.1M163.4 53.4v5M226.9 46h.1M226.9 41v5" fill="none" stroke="#804040" stroke-width=".13"/>
<path d="M163.2 53.3h.3l.1 .1-.1 .2h-.1h-.2z" fill-rule="evenodd" fill="#f00"/>
<path d="M163.2 53.3h.3l.1 .1-.1 .2h-.1h-.2z" fill="none" stroke="#f00" stroke-width=".13"/>
<path d="M202 31h.1M202 31v5M202 31h16.2M218.2 31h.1M163.4 53.4h16.2M179.6 53.4h.1M163.4 72.1h.1M163.4 68.4v3.7" fill="none" stroke="#804040" stroke-width=".13"/>
<path d="M201.8 30.8h.3l.1 .2-.1 .2h-.1h-.2z" fill-rule="evenodd" fill="#f00"/>
<path d="M201.8 30.8h.3l.1 .2-.1 .2h-.1h-.2z" fill="none" stroke="#f00" stroke-width=".13"/>
<path d="M218 30.8h.3l.1 .2-.1 .2h-.2h-.1z" fill-rule="evenodd" fill="#f00"/>
<path d="M218 30.8h.3l.1 .2-.1 .2h-.2h-.1z" fill="none" stroke="#f00" stroke-width=".13"/>
<g fill="none" stroke="#804040" stroke-width=".13">
<path d="M218.2 31h.1M218.2 31v7.5M218.2 31h8.7M226.9 31h.1M197 49.7h.1M202 46h.1M202 46v3.7h-5M218.2 48.5h.1M218.2 48.5v7.4h3.7M221.9 55.9h.1M218.2 65.9h.1M218.2 62.1v3.8"/>
<path d="M221.9 62.1h.1M221.9 62.1v3.8h-3.7"/>
</g>
<path d="M218 65.7h.3l.1 .2-.1 .1-.2 .1-.1-.1z" fill-rule="evenodd" fill="#f00"/>
<path d="M218 65.7h.3l.1 .2-.1 .1-.2 .1-.1-.1z" fill="none" stroke="#f00" stroke-width=".13"/>
<path d="M218.2 67.1h.1M218.2 65.9v1.2M116.1 82.1h7.5M116.1 95.8h7.5M123.6 82.1h.1M123.6 95.8h.1M123.6 95.8v5M123.6 100.8h.1" fill="none" stroke="#804040" stroke-width=".13"/>
<path d="M98.5 95.6h.3l.1 .1-.1 .2-.2 .1-.1-.1z" fill-rule="evenodd" fill="#f00"/>
<path d="M98.5 95.6h.3l.1 .1-.1 .2-.2 .1-.1-.1z" fill="none" stroke="#f00" stroke-width=".13"/>
<path d="M106 95.6h.3v.1v.2l-.2 .1-.1-.1z" fill-rule="evenodd" fill="#f00"/>
<path d="M106 95.6h.3v.1v.2l-.2 .1-.1-.1z" fill="none" stroke="#f00" stroke-width=".13"/>
<path d="M98.5 81.9h.3l.1 .1-.1 .2-.2 .1-.1-.1z" fill-rule="evenodd" fill="#f00"/>
<path d="M98.5 81.9h.3l.1 .1-.1 .2-.2 .1-.1-.1z" fill="none" stroke="#f00" stroke-width=".13"/>
<path d="M106 81.9h.3v.1v.2l-.2 .1-.1-.1z" fill-rule="evenodd" fill="#f00"/>
<path d="M106 81.9h.3v.1v.2l-.2 .1-.1-.1z" fill="none" stroke="#f00" stroke-width=".13"/>
<path d="M123.4 95.6h.3l.1 .1-.1 .2-.2 .1-.1-.1z" fill-rule="evenodd" fill="#f00"/>
<path d="M123.4 95.6h.3l.1 .1-.1 .2-.2 .1-.1-.1z" fill="none" stroke="#f00" stroke-width=".13"/>
<path d="M58.7 66.9h.3l.1 .2-.1 .2-.2 .1-.1-.1z" fill-rule="evenodd" fill="#f00"/>
<path d="M58.7 66.9h.3l.1 .2-.1 .2-.2 .1-.1-.1z" fill="none" stroke="#f00" stroke-width=".13"/>
<path d="M58.7 69.4h.3l.1 .2-.1 .1-.2 .1-.1-.1z" fill-rule="evenodd" fill="#f00"/>
<path d="M58.7 69.4h.3l.1 .2-.1 .1-.2 .1-.1-.1z" fill="none" stroke="#f00" stroke-width=".13"/>
<path d="M58.7 71.9h.3l.1 .2-.1 .1-.2 .1-.1-.1z" fill-rule="evenodd" fill="#f00"/>
<path d="M58.7 71.9h.3l.1 .2-.1 .1-.2 .1-.1-.1z" fill="none" stroke="#f00" stroke-width=".13"/>
<path d="M58.7 74.4h.3l.1 .1-.1 .2-.2 .1-.1-.1z" fill-rule="evenodd" fill="#f00"/>
<path d="M58.7 74.4h.3l.1 .1-.1 .2-.2 .1-.1-.1z" fill="none" stroke="#f00" stroke-width=".13"/>
<path d="M58.7 76.9h.3l.1 .1-.1 .2-.2 .1-.1-.1z" fill-rule="evenodd" fill="#f00"/>
<path d="M58.7 76.9h.3l.1 .1-.1 .2-.2 .1-.1-.1z" fill="none" stroke="#f00" stroke-width=".13"/>
<path d="M123.4 100.6h.3l.1 .1-.1 .1-.2 .1-.1-.1z" fill-rule="evenodd" fill="#f00"/>
<path d="M123.4 100.6h.3l.1 .1-.1 .1-.2 .1-.1-.1z" fill="none" stroke="#f00" stroke-width=".13"/>
<path d="M123.4 104.3h.3l.1 .1-.1 .2-.2 .1-.1-.1z" fill-rule="evenodd" fill="#f00"/>
<path d="M123.4 104.3h.3l.1 .1-.1 .2-.2 .1-.1-.1z" fill="none" stroke="#f00" stroke-width=".13"/>
<path d="M82.3 121.7h.3l.1 .2-.1 .1-.1 .1-.2-.1z" fill-rule="evenodd" fill="#f00"/>
<path d="M82.3 121.7h.3l.1 .2-.1 .1-.1 .1-.2-.1z" fill="none" stroke="#f00" stroke-width=".13"/>
<path d="M50 93.1h.3v.1v.2l-.2 .1-.1-.1z" fill-rule="evenodd" fill="#f00"/>
<path d="M50 93.1h.3v.1v.2l-.2 .1-.1-.1z" fill="none" stroke="#f00" stroke-width=".13"/>
<path d="M230.4 81.9h.3l.1 .1-.1 .2-.1 .1-.2-.1z" fill-rule="evenodd" fill="#f00"/>
<path d="M230.4 81.9h.3l.1 .1-.1 .2-.1 .1-.2-.1z" fill="none" stroke="#f00" stroke-width=".13"/>
<path d="M230.4 80.6h.3l.1 .2-.1 .1-.1 .1-.2-.1z" fill-rule="evenodd" fill="#f00"/>
<path d="M230.4 80.6h.3l.1 .2-.1 .1-.1 .1-.2-.1z" fill="none" stroke="#f00" stroke-width=".13"/>
<path d="M175.7 45.8h.3l.1 .1-.1 .2-.2 .1-.1-.1z" fill-rule="evenodd" fill="#f00"/>
<path d="M175.7 45.8h.3l.1 .1-.1 .2-.2 .1-.1-.1z" fill="none" stroke="#f00" stroke-width=".13"/>
<path d="M226.7 30.8h.3l.1 .2-.1 .2h-.1h-.2z" fill-rule="evenodd" fill="#f00"/>
<path d="M226.7 30.8h.3l.1 .2-.1 .2h-.1h-.2z" fill="none" stroke="#f00" stroke-width=".13"/>
<path d="M163.2 53.3h.3l.1 .1-.1 .2h-.1h-.2z" fill-rule="evenodd" fill="#f00"/>
<path d="M163.2 53.3h.3l.1 .1-.1 .2h-.1h-.2z" fill="none" stroke="#f00" stroke-width=".13"/>
<path d="M201.8 30.8h.3l.1 .2-.1 .2h-.1h-.2z" fill-rule="evenodd" fill="#f00"/>
<path d="M201.8 30.8h.3l.1 .2-.1 .2h-.1h-.2z" fill="none" stroke="#f00" stroke-width=".13"/>
<path d="M218 30.8h.3l.1 .2-.1 .2h-.2h-.1z" fill-rule="evenodd" fill="#f00"/>
<path d="M218 30.8h.3l.1 .2-.1 .2h-.2h-.1z" fill="none" stroke="#f00" stroke-width=".13"/>
<path d="M218 65.7h.3l.1 .2-.1 .1-.2 .1-.1-.1z" fill-rule="evenodd" fill="#f00"/>
<path d="M218 65.7h.3l.1 .2-.1 .1-.2 .1-.1-.1z" fill="none" stroke="#f00" stroke-width=".13"/>
<text font-size="4" fill="#f00" x="118.6" y="14.5">USB 2.0 INFORMATION</text>
<g font-size="1.1" fill="#f00">
<text x="172.4" y="30.6">USB_VBUS</text>
<text x="219.7" y="30.6">USB_VBUS</text>
<text x="126.3" y="72.9">USB_VBUS</text>
<text x="224.7" y="76.6">USB_DM</text>
<text x="224.7" y="77.9">USB_DP</text>
<text x="56.7" y="86.4">USB_DIR</text>
<text x="56.7" y="88.9">USB_NXT</text>
<text x="57.1" y="87.4">USB_STP</text>
<text x="38.1" y="93.8">USB_CLK</text>
<text x="56.7" y="97.6">USB_D0</text>
<text x="56.7" y="98.8">USB_D1</text>
<text x="56.7" y="100">USB_D2</text>
<text x="56.7" y="101.3">USB_D3</text>
<text x="56.7" y="102.5">USB_D4</text>
<text x="56.7" y="103.8">USB_D5</text>
<text x="56.7" y="105">USB_D6</text>
<text x="56.7" y="106.3">USB_D7</text>
<text x="63.3" y="130.9">PS_POR_B</text>
<text x="63.3" y="133.4">USB_RESET</text>
</g>
<g font-size="1.1" fill="#004080">
<text x="184.6" y="30.9">R142</text>
<text x="192" y="30.9">1K</text>
<text x="70.1" y="40.8">L20</text>
<text x="78.8" y="40.8">BEAD</text>
<text x="203.2" y="37.1">J4</text>
<text x="219.4" y="39.6">J5</text>
<text x="227.9" y="37.5" transform="rotate(-90 227.9 37.5)">C213</text>
<text x="162.2" y="45.8">C217</text>
<text x="167.1" y="45.8">0.1uF/16V</text>
<text x="203.2" y="44.5">CON2</text>
<text x="219.4" y="47">CON2</text>
<text x="227.9" y="45.1" transform="rotate(-90 227.9 45.1)">4.7uF/16V</text>
<text x="182.1" y="48.3">U25</text>
<text x="182.7" y="54">EN</text>
<text x="182.7" y="50.2">IN</text>
<text x="191.4" y="50.2">OUT</text>
<text x="182.7" y="57.7">GND</text>
<text x="192.2" y="57.7">OC</text>
<text x="200.7" y="57">R143</text>
<text x="208.2" y="57">100K</text>
<text x="217.9" y="58.7" transform="rotate(-90 217.9 58.7)">C220</text>
<text x="222.9" y="58.7" transform="rotate(-90 222.9 58.7)">C221</text>
<text x="71.3" y="64.5">U24</text>
<text x="165.4" y="62">R144</text>
<text x="165.4" y="63.5">10K</text>
<text x="182.1" y="62">TPS2041BDBVR</text>
<text x="217.9" y="64.6" transform="rotate(-90 217.9 64.6)">22uF/16V</text>
<text x="222.9" y="65.3" transform="rotate(-90 222.9 65.3)">100uF/16V</text>
<text x="71.9" y="67.7">VDDIO</text>
<text x="71.9" y="70.2">VDD18_1</text>
<text x="89.3" y="71.4">SPK_R</text>
<text x="89.5" y="70.2">SPK_L</text>
<text x="90.1" y="67.7">VBAT</text>
<text x="71.9" y="75.1">REFSEL0</text>
<text x="71.9" y="77.6">REFSEL1</text>
<text x="71.9" y="72.6">VDD18_2</text>
<text x="89.9" y="75.1">CPEN</text>
<text x="90" y="73.9">VBUS</text>
<text x="91.3" y="77.6">DM</text>
<text x="238.1" y="74.4">J6</text>
<text x="238.7" y="76.4">1</text>
<text x="238.7" y="77.6">2</text>
<text x="48.9" y="82.6">TP13</text>
<text x="71.9" y="80.1">REFSEL2</text>
<text x="91.4" y="82.6">XO</text>
<text x="91.5" y="78.9">DP</text>
<text x="91.9" y="80.1">ID</text>
<text x="108.6" y="81.9">C222</text>
<text x="113.6" y="81.9">18pF/10V</text>
<text x="238.7" y="78.9">3</text>
<text x="238.7" y="80.1">4</text>
<text x="238.7" y="81.4">MH1</text>
<text x="238.7" y="82.6">MH2</text>
<text x="48.9" y="84.1">USB_CLK</text>
<text x="71.9" y="88.9">NXT</text>
<text x="71.9" y="86.4">DIR</text>
<text x="71.9" y="87.6">STP</text>
<text x="99.7" y="86.1" transform="rotate(-90 99.7 86.1)">R146</text>
<text x="108.2" y="88.1">Y1</text>
<text x="108.2" y="89.6">ABM7-24000MHZ-D2Y-T</text>
<text x="238.1" y="86.9">LUSB-A111-00</text>
<text x="52.6" y="93.1">R145</text>
<text x="62.6" y="93.1">33E</text>
<text x="71.9" y="93.8">CLKOUT</text>
<text x="99.7" y="92.3" transform="rotate(-90 99.7 92.3)">1M</text>
<text x="109.9" y="95.6">C223</text>
<text x="113.6" y="95.6">18pF/10V</text>
<text x="71.9" y="97.5">DATA0</text>
<text x="71.9" y="98.8">DATA1</text>
<text x="71.9" y="100">DATA2</text>
<text x="71.9" y="101.3">DATA3</text>
<text x="88.5" y="96.3">REFCLK</text>
<text x="89.4" y="101.3">VDD33</text>
<text x="97.5" y="100.5">C224</text>
<text x="102.4" y="100.5">4.7uF/10V</text>
<text x="71.9" y="102.5">DATA4</text>
<text x="71.9" y="103.8">DATA5</text>
<text x="71.9" y="105">DATA6</text>
<text x="71.9" y="106.3">DATA7</text>
<text x="89.6" y="105">RBIAS</text>
<text x="97.5" y="104.3">R147</text>
<text x="106.2" y="104.3">8.06K</text>
<text x="71.9" y="108.8">N/C</text>
<text x="71.9" y="111.3">GND_FLAG</text>
<text x="88.5" y="111.3">RESETB</text>
<text x="71.3" y="116.7">USB3320C-EZK</text>
<text x="85" y="121.7">C225</text>
<text x="90" y="121.7">0.1uF/6.3V</text>
<text x="79.4" y="131.1">A</text>
<text x="81.7" y="130.6">VCC</text>
<text x="86.2" y="127.9">U26</text>
<text x="79.4" y="133.6">B</text>
<text x="81.9" y="134.2">GND</text>
<text x="85" y="135.4">SN74LVC1G08DRLR</text>
<text x="86.1" y="132.4">Y</text>
</g>
<g font-size="1.1">
<text x="63.8" y="37.1">1V8</text>
<text x="85" y="37.1">USB_1V8</text>
<text x="201.7" y="37.6" transform="rotate(-90 201.7 37.6)">1</text>
<text x="217.9" y="40.1" transform="rotate(-90 217.9 40.1)">1</text>
<text x="174.6" y="42">5V_M</text>
<text x="201.7" y="45" transform="rotate(-90 201.7 45)">2</text>
<text x="217.9" y="47.5" transform="rotate(-90 217.9 47.5)">2</text>
<text x="180.6" y="53.1">4</text>
<text x="180.6" y="49.4">5</text>
<text x="195.4" y="49.4">1</text>
<text x="210.7" y="50.8">3V3</text>
<text x="180.6" y="56.9">2</text>
<text x="195.4" y="56.9">3</text>
<text x="57.6" y="62">USB_1V8</text>
<text x="101.2" y="62">3V3</text>
<text x="69.1" y="66.8">32</text>
<text x="69.1" y="71.8">30</text>
<text x="69.1" y="69.3">28</text>
<text x="94.6" y="69.3">15</text>
<text x="94.6" y="70.6">16</text>
<text x="94.6" y="66.8">21</text>
<text x="69.1" y="76.8">11</text>
<text x="69.8" y="74.3">8</text>
<text x="94.6" y="73.1">22</text>
<text x="94.6" y="76.8">19</text>
<text x="94.6" y="74.3">17</text>
<text x="236.6" y="75.6">1</text>
<text x="236.6" y="76.8">2</text>
<text x="69.1" y="79.3">14</text>
<text x="94.6" y="79.3">23</text>
<text x="94.6" y="78">18</text>
<text x="94.6" y="81.8">25</text>
<text x="234.7" y="80.5">MH1</text>
<text x="234.7" y="81.8">MH2</text>
<text x="236.6" y="78">3</text>
<text x="236.6" y="79.3">4</text>
<text x="69.1" y="85.5">31</text>
<text x="69.1" y="86.7">29</text>
<text x="69.8" y="88">2</text>
<text x="69.8" y="93">1</text>
<text x="94.6" y="95.5">26</text>
<text x="69.8" y="96.7">3</text>
<text x="69.8" y="98">4</text>
<text x="69.8" y="99.2">5</text>
<text x="69.8" y="100.5">6</text>
<text x="69.8" y="101.7">7</text>
<text x="94.6" y="100.5">20</text>
<text x="69.1" y="104.2">10</text>
<text x="69.1" y="107.9">12</text>
<text x="69.1" y="105.4">13</text>
<text x="69.8" y="102.9">9</text>
<text x="94.6" y="104.2">24</text>
<text x="69.1" y="110.4">33</text>
<text x="94.6" y="110.4">27</text>
<text x="81.3" y="119.2">1V8</text>
<text x="77.3" y="130.3">1</text>
<text x="82.2" y="128.5" transform="rotate(-90 82.2 128.5)">5</text>
<text x="88.4" y="131.6">4</text>
<text x="77.3" y="132.8">2</text>
<text x="82.2" y="135.8" transform="rotate(-90 82.2 135.8)">3</text>
<text x="224.4" y="187.7">Title</text>
<text x="224.4" y="191.4">Size</text>
<text x="226.9" y="188.9">Integrated Data Aquisition Board</text>
<text x="229.4" y="191.4">Document Number</text>
<text x="243.1" y="191.3">USB_2.0</text>
<text x="265.5" y="191.4">Rev</text>
<text x="224.4" y="195.2">Date:</text>
<text x="225.6" y="192.6">C</text>
<text x="230.8" y="195.1">Monday, October 27, 2025</text>
<text x="249.3" y="195.2">Sheet</text>
<text x="255.5" y="195.1">8</text>
<text x="259.2" y="195.2">of</text>
<text x="263" y="195.1">26</text>
<text x="266.7" y="192.7">?</text>
</g>
<g font-size=".9">
<text x="45.2" y="8.3">5</text>
<text x="95" y="8.3">4</text>
<text x="144.7" y="8.3">3</text>
<text x="194.5" y="8.3">2</text>
<text x="244.3" y="8.3">1</text>
<text x="19.4" y="32.8">4</text>
<text x="269.5" y="32.8">4</text>
<text x="19.4" y="79.4">3</text>
<text x="269.5" y="79.4">3</text>
<text x="19.4" y="126.1">2</text>
<text x="269.5" y="126.1">2</text>
<text x="19.4" y="172.8">1</text>
<text x="269.5" y="172.8">1</text>
<text x="45.2" y="196.3">5</text>
<text x="95" y="196.3">4</text>
<text x="144.7" y="196.3">3</text>
<text x="194.5" y="196.3">2</text>
<text x="244.3" y="196.3">1</text>
</g>
</svg>
